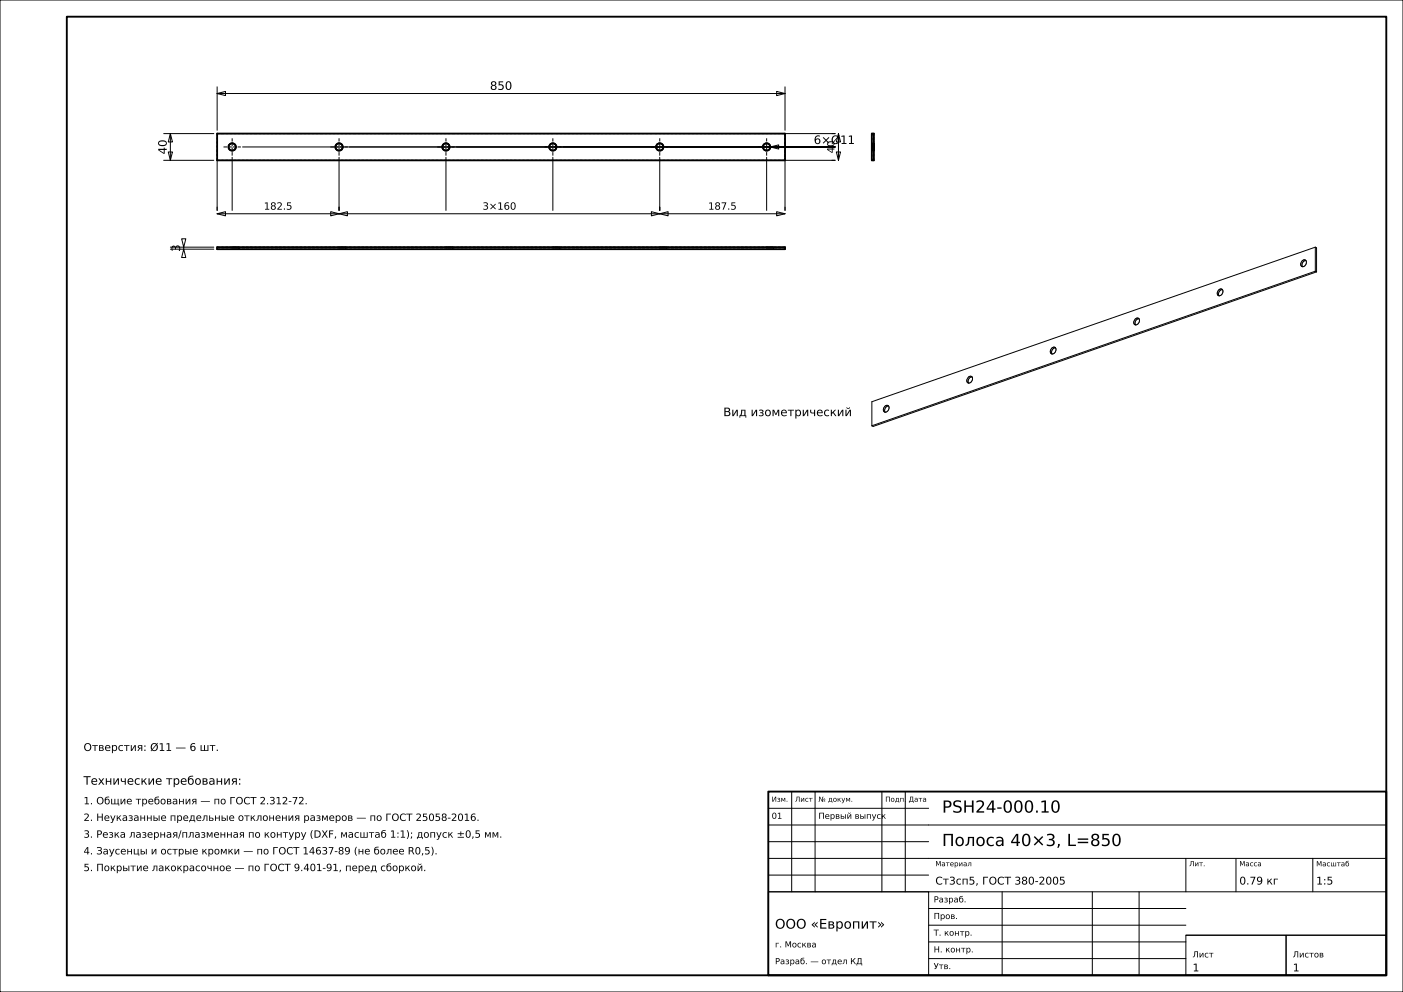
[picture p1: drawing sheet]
<svg xmlns="http://www.w3.org/2000/svg" width="420mm" height="297mm" viewBox="0 0 420 297" stroke-linecap="round" stroke-linejoin="round" font-family="sans-serif">
<g fill="none" stroke="#000" stroke-width=".3">
<path d="M0 0h420v297h-420zM49 40h15M51 40l.6 2.5h-1.2zM51 40v8M65 28l2.5-.6v1.2zM65 26v13M65 28h170M232.5 27.4l2.5 .6-2.5 .6zM235 26v13M235 40h15M251 40l.6 2.5h-1.2zM251 40v8"/>
<path d="M49 48h15M50.4 45.5h1.2l-.6 2.5zM65 48v15M69.5 47.1v15.9M72.6 44h177.4M101.5 47.1v15.9M133.5 47.1v15.9M165.5 47.1v15.9M197.5 47.1v15.9M229.5 47.1v15.9M230.6 44l2.5-.6v1.2zM250 48h-15v15"/>
<path d="M250.4 45.5h1.2l-.6 2.5zM51 74.6h13M51 74h13M54.4 71.5h1.2l-.6 2.5zM55 74.6l.6 2.5h-1.2zM55 74v.6M65 64l2.5-.6v1.2zM65 64h170M99 63.4l2.5 .6-2.5 .6zM101.5 64l2.5-.6v1.2zM195 63.4l2.5 .6-2.5 .6zM197.5 64l2.5-.6v1.2z"/>
<path d="M232.5 63.4l2.5 .6-2.5 .6zM389.8 78.1a.76 .76 0 0 1 1.1-.1 .76 .76 0 0 1 .1 1.1 .79 .79 0 0 1-.9 .8 .79 .79 0 0 1-.7-.8zM390.9 78a1.28 1.28 0 0 0-1 1.9M393.7 74l.4 .2v7.2M393.7 74v7.2M393.7 74l-132.7 46.3v7.2M339.8 95.5a.76 .76 0 0 1 1.2-.1 .76 .76 0 0 1 0 1.1 .79 .79 0 0 1-.8 .8 .79 .79 0 0 1-.8-.8zM341 95.4a1.28 1.28 0 0 0-1.1 1.9M364.8 86.8a.76 .76 0 0 1 1.1-.1 .76 .76 0 0 1 .1 1.1 .79 .79 0 0 1-.8 .8 .79 .79 0 0 1-.8-.8zM365.9 86.7a1.28 1.28 0 0 0-1 1.9M393.7 81.2l.4 .2M393.7 81.2l-132.7 46.3"/>
<path d="M394.1 81.4l-132.7 46.3-.4-.2M289.9 113a.76 .76 0 0 1 1.1-.2 .76 .76 0 0 1 0 1.1 .79 .79 0 0 1-.8 .8 .79 .79 0 0 1-.8-.8zM291 112.8a1.28 1.28 0 0 0-1 1.9M315.9 104.1a1.27 1.27 0 0 1-.9 1.9M315.9 104.1a1.07 1.07 0 0 0-1.3 .5 1.07 1.07 0 0 0 .4 1.4M316 104.1a1.28 1.28 0 0 0-1 1.9M266 121.5a1.27 1.27 0 0 1-1 1.9M266 121.5a1.07 1.07 0 0 0-1.4 .5 1.07 1.07 0 0 0 .4 1.4M266 121.6a1.28 1.28 0 0 0-1 1.8M237 237v30M244 237v30M264 237v30"/>
<path d="M271 237v30M230 257h185M230 252h48M230 247h185M230 242h48M355 257v10M370 257v10M393 257v10M230 267h48v25h-48zM230 267h185M230 262h48M278 277h77"/>
<path d="M278 272h77M300 267v25M327 267v25M341 267v25M278 287h77M278 282h77M355 280h30v12h-30zM355 280h60M385 280h30v12h-30z"/>
</g>
<g fill="none" stroke="#000" stroke-width=".56">
<path d="M20 5h395v287h-395zM65 40h170v8h-170zM261 40h.6v8h-.6zM65 74h170v.6h-170zM230 237h185v55h-185z"/>
<circle cx="69.5" cy="44" r="1.1"/>
<circle cx="101.5" cy="44" r="1.1"/>
<circle cx="133.5" cy="44" r="1.1"/>
<circle cx="165.5" cy="44" r="1.1"/>
<circle cx="197.5" cy="44" r="1.1"/>
<circle cx="229.5" cy="44" r="1.1"/>
</g>
<g fill="none" stroke="#000" stroke-width=".3" stroke-dasharray=".7 .5" stroke-linecap="butt">
<path d="M65 40h170M235 40v8M261 40v8M261.6 40h-.6M65 48v-8M65 48h170M68.4 44l.1-.4M68.5 43.6l.1-.3M68.5 44.4l-.1-.4M68.6 43.3l.3-.2M68.6 44.7l-.1-.3M68.9 43.1l.3-.2"/>
<path d="M68.9 44.9l-.3-.2M69.2 42.9h.4M69.2 45.1l-.3-.2M69.6 42.9l.3 .1M69.6 45.1h-.4M69.9 43l.3 .2M69.9 45l-.3 .1M70.2 43.2l.3 .3M70.2 44.8l-.3 .2M70.5 43.5l.1 .3M70.5 44.5l-.3 .3M70.6 43.8v.4"/>
<path d="M70.6 44.2l-.1 .3M100.4 44l.1-.4M100.5 43.6l.1-.3M100.5 44.4l-.1-.4M100.6 43.3l.3-.2M100.6 44.7l-.1-.3M100.9 43.1l.3-.2M100.9 44.9l-.3-.2M101.2 42.9h.4M101.2 45.1l-.3-.2M101.6 42.9l.3 .1M101.6 45.1h-.4"/>
<path d="M101.9 43l.3 .2M101.9 45l-.3 .1M102.2 43.2l.3 .3M102.2 44.8l-.3 .2M102.5 43.5l.1 .3M102.5 44.5l-.3 .3M102.6 43.8v.4M102.6 44.2l-.1 .3M132.4 44l.1-.4M132.5 43.6l.1-.3M132.5 44.4l-.1-.4M132.6 43.3l.3-.2"/>
<path d="M132.6 44.7l-.1-.3M132.9 43.1l.3-.2M132.9 44.9l-.3-.2M133.2 42.9h.4M133.2 45.1l-.3-.2M133.6 42.9l.3 .1M133.6 45.1h-.4M133.9 43l.3 .2M133.9 45l-.3 .1M134.2 43.2l.3 .3M134.2 44.8l-.3 .2M134.5 43.5l.1 .3"/>
<path d="M134.5 44.5l-.3 .3M134.6 43.8v.4M134.6 44.2l-.1 .3M164.4 44l.1-.4M164.5 43.6l.1-.3M164.5 44.4l-.1-.4M164.6 43.3l.3-.2M164.6 44.7l-.1-.3M164.9 43.1l.3-.2M164.9 44.9l-.3-.2M165.2 42.9h.4M165.2 45.1l-.3-.2"/>
<path d="M165.6 42.9l.3 .1M165.6 45.1h-.4M165.9 43l.3 .2M165.9 45l-.3 .1M166.2 43.2l.3 .3M166.2 44.8l-.3 .2M166.5 43.5l.1 .3M166.5 44.5l-.3 .3M166.6 43.8v.4M166.6 44.2l-.1 .3M196.4 44l.1-.4M196.5 43.6l.1-.3"/>
<path d="M196.5 44.4l-.1-.4M196.6 43.3l.3-.2M196.6 44.7l-.1-.3M196.9 43.1l.3-.2M196.9 44.9l-.3-.2M197.2 42.9h.4M197.2 45.1l-.3-.2M197.6 42.9l.3 .1M197.6 45.1h-.4M197.9 43l.3 .2M197.9 45l-.3 .1M198.2 43.2l.3 .3"/>
<path d="M198.2 44.8l-.3 .2M198.5 43.5l.1 .3M198.5 44.5l-.3 .3M198.6 43.8v.4M198.6 44.2l-.1 .3M228.4 44l.1-.4M228.5 43.6l.1-.3M228.5 44.4l-.1-.4M228.6 43.3l.3-.2M228.6 44.7l-.1-.3M228.9 43.1l.3-.2M228.9 44.9l-.3-.2"/>
<path d="M229.2 42.9h.4M229.2 45.1l-.3-.2M229.6 42.9l.3 .1M229.6 45.1h-.4M229.9 43l.3 .2M229.9 45l-.3 .1M230.2 43.2l.3 .3M230.2 44.8l-.3 .2M230.5 43.5l.1 .3M230.5 44.5l-.3 .3M230.6 43.8v.4M230.6 44.2l-.1 .3"/>
<path d="M261 44v.1M261 44.1v.1M261 44.2v.2M261 44.4v.1M261 44.5v.1M261 44.6v.1M261 44.7v.1M261 44.8v.1M261 44.9v.1M261 45v.1M261 45.1v-.1M261 45v-.1"/>
<path d="M261 44.9v-.2M261 44.7v-.2M261 44.5v-.3M261 44.2v-.2M261 44v-.2M261 43.8v-.3M261 43.5v-.2M261 43.3v-.2M261 43.1v-.1M261 43v-.1M261 42.9v.1M261 43v.1"/>
<path d="M261 43.1v.1M261 43.2v.1M261 43.3v.1M261 43.4v.1M261 43.5v.1M261 43.6v.2M261 43.8v.1M261 43.9v.1M261 48h.6M261.6 44v-.1M261.6 43.9v-.1M261.6 43.8v-.2"/>
<path d="M261.6 43.6v-.1M261.6 43.5v-.1M261.6 43.4v-.1M261.6 43.3v-.1M261.6 43.2v-.1M261.6 43.1v-.1M261.6 43v-.1M261.6 42.9v.1M261.6 43v.1M261.6 43.1v.2M261.6 43.3v.2M261.6 43.5v.3"/>
<path d="M261.6 43.8v.2M261.6 44v.2M261.6 44.2v.3M261.6 44.5v.2M261.6 44.7v.2M261.6 44.9v.1M261.6 45v.1M261.6 45.1v-.1M261.6 45v-.1M261.6 44.9v-.1M261.6 44.8v-.1M261.6 44.7v-.1"/>
<path d="M261.6 44.6v-.1M261.6 44.5v-.1M261.6 44.4v-.2M261.6 44.2v-.1M261.6 44.1v-.1M261.6 48v-8M65 74h170M65 74.6v-.6M69.4 74h.1M69.4 74.6h.1M69.5 74h-.1M69.5 74h.1"/>
<path d="M69.5 74.6h-.1M69.5 74.6h.1M69.6 74h-.1M69.6 74h.2M69.6 74.6h-.1M69.6 74.6h.2M69.8 74h-.2M69.8 74h.2M69.8 74.6h-.2M69.8 74.6h.2M70 74h-.2M70 74h.3"/>
<path d="M70 74.6h-.2M70 74.6h.3M70.3 74h-.3M70.3 74h.2M70.3 74.6h-.3M70.3 74.6h.2M70.5 74h-.2M70.5 74h.2M70.5 74.6h-.2M70.5 74.6h.2M70.7 74h-.2M70.7 74h.3"/>
<path d="M70.7 74.6h-.2M70.7 74.6h.3M71 74h-.3M71 74h.2M71 74.6h-.3M71 74.6h.2M71.2 74h-.2M71.2 74h.2M71.2 74.6h-.2M71.2 74.6h.2M71.4 74h-.2M71.4 74h.1"/>
<path d="M71.4 74.6h-.2M71.4 74.6h.1M71.5 74h-.1M71.5 74h.1M71.5 74.6h-.1M71.5 74.6h.1M71.6 74h-.1M71.6 74.6h-.1M71.6 74.6v-.6M101.4 74h.1M101.4 74.6h.1M101.5 74h-.1"/>
<path d="M101.5 74h.1M101.5 74.6h-.1M101.5 74.6h.1M101.6 74h-.1M101.6 74h.2M101.6 74.6h-.1M101.6 74.6h.2M101.8 74h-.2M101.8 74h.2M101.8 74.6h-.2M101.8 74.6h.2M102 74h-.2"/>
<path d="M102 74h.3M102 74.6h-.2M102 74.6h.3M102.3 74h-.3M102.3 74h.2M102.3 74.6h-.3M102.3 74.6h.2M102.5 74h-.2M102.5 74h.2M102.5 74.6h-.2M102.5 74.6h.2M102.7 74h-.2"/>
<path d="M102.7 74h.3M102.7 74.6h-.2M102.7 74.6h.3M103 74h-.3M103 74h.2M103 74.6h-.3M103 74.6h.2M103.2 74h-.2M103.2 74h.2M103.2 74.6h-.2M103.2 74.6h.2M103.4 74h-.2"/>
<path d="M103.4 74h.1M103.4 74.6h-.2M103.4 74.6h.1M103.5 74h-.1M103.5 74h.1M103.5 74.6h-.1M103.5 74.6h.1M103.6 74h-.1M103.6 74.6h-.1M103.6 74.6v-.6M133.4 74h.1M133.4 74.6h.1"/>
<path d="M133.5 74h-.1M133.5 74h.1M133.5 74.6h-.1M133.5 74.6h.1M133.6 74h-.1M133.6 74h.2M133.6 74.6h-.1M133.6 74.6h.2M133.8 74h-.2M133.8 74h.2M133.8 74.6h-.2M133.8 74.6h.2"/>
<path d="M134 74h-.2M134 74h.3M134 74.6h-.2M134 74.6h.3M134.3 74h-.3M134.3 74h.2M134.3 74.6h-.3M134.3 74.6h.2M134.5 74h-.2M134.5 74h.2M134.5 74.6h-.2M134.5 74.6h.2"/>
<path d="M134.7 74h-.2M134.7 74h.3M134.7 74.6h-.2M134.7 74.6h.3M135 74h-.3M135 74h.2M135 74.6h-.3M135 74.6h.2M135.2 74h-.2M135.2 74h.2M135.2 74.6h-.2M135.2 74.6h.2"/>
<path d="M135.4 74h-.2M135.4 74h.1M135.4 74.6h-.2M135.4 74.6h.1M135.5 74h-.1M135.5 74h.1M135.5 74.6h-.1M135.5 74.6h.1M135.6 74h-.1M135.6 74.6h-.1M135.6 74.6v-.6M165.4 74h.1"/>
<path d="M165.4 74.6h.1M165.5 74h-.1M165.5 74h.1M165.5 74.6h-.1M165.5 74.6h.1M165.6 74h-.1M165.6 74h.2M165.6 74.6h-.1M165.6 74.6h.2M165.8 74h-.2M165.8 74h.2M165.8 74.6h-.2"/>
<path d="M165.8 74.6h.2M166 74h-.2M166 74h.3M166 74.6h-.2M166 74.6h.3M166.3 74h-.3M166.3 74h.2M166.3 74.6h-.3M166.3 74.6h.2M166.5 74h-.2M166.5 74h.2M166.5 74.6h-.2"/>
<path d="M166.5 74.6h.2M166.7 74h-.2M166.7 74h.3M166.7 74.6h-.2M166.7 74.6h.3M167 74h-.3M167 74h.2M167 74.6h-.3M167 74.6h.2M167.2 74h-.2M167.2 74h.2M167.2 74.6h-.2"/>
<path d="M167.2 74.6h.2M167.4 74h-.2M167.4 74h.1M167.4 74.6h-.2M167.4 74.6h.1M167.5 74h-.1M167.5 74h.1M167.5 74.6h-.1M167.5 74.6h.1M167.6 74h-.1M167.6 74.6h-.1M167.6 74.6v-.6"/>
<path d="M197.4 74h.1M197.4 74.6h.1M197.5 74h-.1M197.5 74h.1M197.5 74.6h-.1M197.5 74.6h.1M197.6 74h-.1M197.6 74h.2M197.6 74.6h-.1M197.6 74.6h.2M197.8 74h-.2M197.8 74h.2"/>
<path d="M197.8 74.6h-.2M197.8 74.6h.2M198 74h-.2M198 74h.3M198 74.6h-.2M198 74.6h.3M198.3 74h-.3M198.3 74h.2M198.3 74.6h-.3M198.3 74.6h.2M198.5 74h-.2M198.5 74h.2"/>
<path d="M198.5 74.6h-.2M198.5 74.6h.2M198.7 74h-.2M198.7 74h.3M198.7 74.6h-.2M198.7 74.6h.3M199 74h-.3M199 74h.2M199 74.6h-.3M199 74.6h.2M199.2 74h-.2M199.2 74h.2"/>
<path d="M199.2 74.6h-.2M199.2 74.6h.2M199.4 74h-.2M199.4 74h.1M199.4 74.6h-.2M199.4 74.6h.1M199.5 74h-.1M199.5 74h.1M199.5 74.6h-.1M199.5 74.6h.1M199.6 74h-.1M199.6 74.6h-.1"/>
<path d="M199.6 74.6v-.6M229.4 74h.1M229.4 74.6h.1M229.5 74h-.1M229.5 74h.1M229.5 74.6h-.1M229.5 74.6h.1M229.6 74h-.1M229.6 74h.2M229.6 74.6h-.1M229.6 74.6h.2M229.8 74h-.2"/>
<path d="M229.8 74h.2M229.8 74.6h-.2M229.8 74.6h.2M230 74h-.2M230 74h.3M230 74.6h-.2M230 74.6h.3M230.3 74h-.3M230.3 74h.2M230.3 74.6h-.3M230.3 74.6h.2M230.5 74h-.2"/>
<path d="M230.5 74h.2M230.5 74.6h-.2M230.5 74.6h.2M230.7 74h-.2M230.7 74h.3M230.7 74.6h-.2M230.7 74.6h.3M231 74h-.3M231 74h.2M231 74.6h-.3M231 74.6h.2M231.2 74h-.2"/>
<path d="M231.2 74h.2M231.2 74.6h-.2M231.2 74.6h.2M231.4 74h-.2M231.4 74h.1M231.4 74.6h-.2M231.4 74.6h.1M231.5 74h-.1M231.5 74h.1M231.5 74.6h-.1M231.5 74.6h.1M231.6 74h-.1"/>
<path d="M231.6 74.6h-.1M231.6 74.6v-.6M235 74v.6M235 74.6h-170"/>
</g>
<path d="M66.9 44h5.2M69.5 46.6v-5.2M98.9 44h5.2M101.5 46.6v-5.2M130.9 44h5.2M133.5 46.6v-5.2M162.9 44h5.2M165.5 46.6v-5.2M194.9 44h5.2M197.5 46.6v-5.2M226.9 44h5.2M229.5 46.6v-5.2" fill="none" stroke="#000" stroke-width=".3" stroke-dasharray="1.1 .4" stroke-linecap="butt"/>
<g font-size="5">
<text x="282" y="243.3">PSH24-000.10</text>
<text x="282" y="253.3">Полоса 40×3, L=850</text>
</g>
<text font-size="4" x="232" y="278">ООО «Европит»</text>
<g font-size="3.5">
<text x="146.7" y="26.9">850</text>
<text x="49.9" y="46.2" transform="rotate(-90 49.9 46.2)">40</text>
<text x="243.6" y="43.1">6×Ø11</text>
<text x="53.9" y="75.4" transform="rotate(-90 53.9 75.4)">3</text>
<text x="216.5" y="124.6">Вид изометрический</text>
<text x="25" y="234.9">Технические требования:</text>
</g>
<g font-size="3.2">
<text x="25" y="224.8">Отверстия: Ø11 — 6 шт.</text>
<text x="280" y="264.8">Ст3сп5, ГОСТ 380-2005</text>
<text x="371" y="264.8">0.79 кг</text>
<text x="394" y="264.8">1:5</text>
<text x="357" y="290.8">1</text>
<text x="387" y="290.8">1</text>
</g>
<g font-size="3">
<text x="249.8" y="45.9" transform="rotate(-90 249.8 45.9)">40</text>
<text x="79" y="62.8">182.5</text>
<text x="144.4" y="62.8">3×160</text>
<text x="212" y="62.8">187.5</text>
<text x="25" y="240.8">1. Общие требования — по ГОСТ 2.312-72.</text>
<text x="25" y="245.8">2. Неуказанные предельные отклонения размеров — по ГОСТ 25058-2016.</text>
<text x="25" y="250.8">3. Резка лазерная/плазменная по контуру (DXF, масштаб 1:1); допуск ±0,5 мм.</text>
<text x="25" y="255.8">4. Заусенцы и острые кромки — по ГОСТ 14637-89 (не более R0,5).</text>
<text x="25" y="260.8">5. Покрытие лакокрасочное — по ГОСТ 9.401-91, перед сборкой.</text>
</g>
<g font-size="2.5">
<text x="231" y="245.1">01</text>
<text x="245" y="245.1">Первый выпуск</text>
<text x="279.5" y="270.2">Разраб.</text>
<text x="279.5" y="275.1">Пров.</text>
<text x="279.5" y="280.1">Т. контр.</text>
<text x="232" y="283.6">г. Москва</text>
<text x="279.5" y="285.1">Н. контр.</text>
<text x="357" y="286.6">Лист</text>
<text x="387" y="286.6">Листов</text>
<text x="232" y="288.7">Разраб. — отдел КД</text>
<text x="279.5" y="290.1">Утв.</text>
</g>
<g font-size="2.1">
<text x="231" y="240">Изм.</text>
<text x="238" y="240">Лист</text>
<text x="245" y="240">№ докум.</text>
<text x="265" y="240">Подп.</text>
<text x="272" y="240">Дата</text>
<text x="280" y="259.3">Материал</text>
<text x="356" y="259.3">Лит.</text>
<text x="371" y="259.3">Масса</text>
<text x="394" y="259.4">Масштаб</text>
</g>
</svg>
